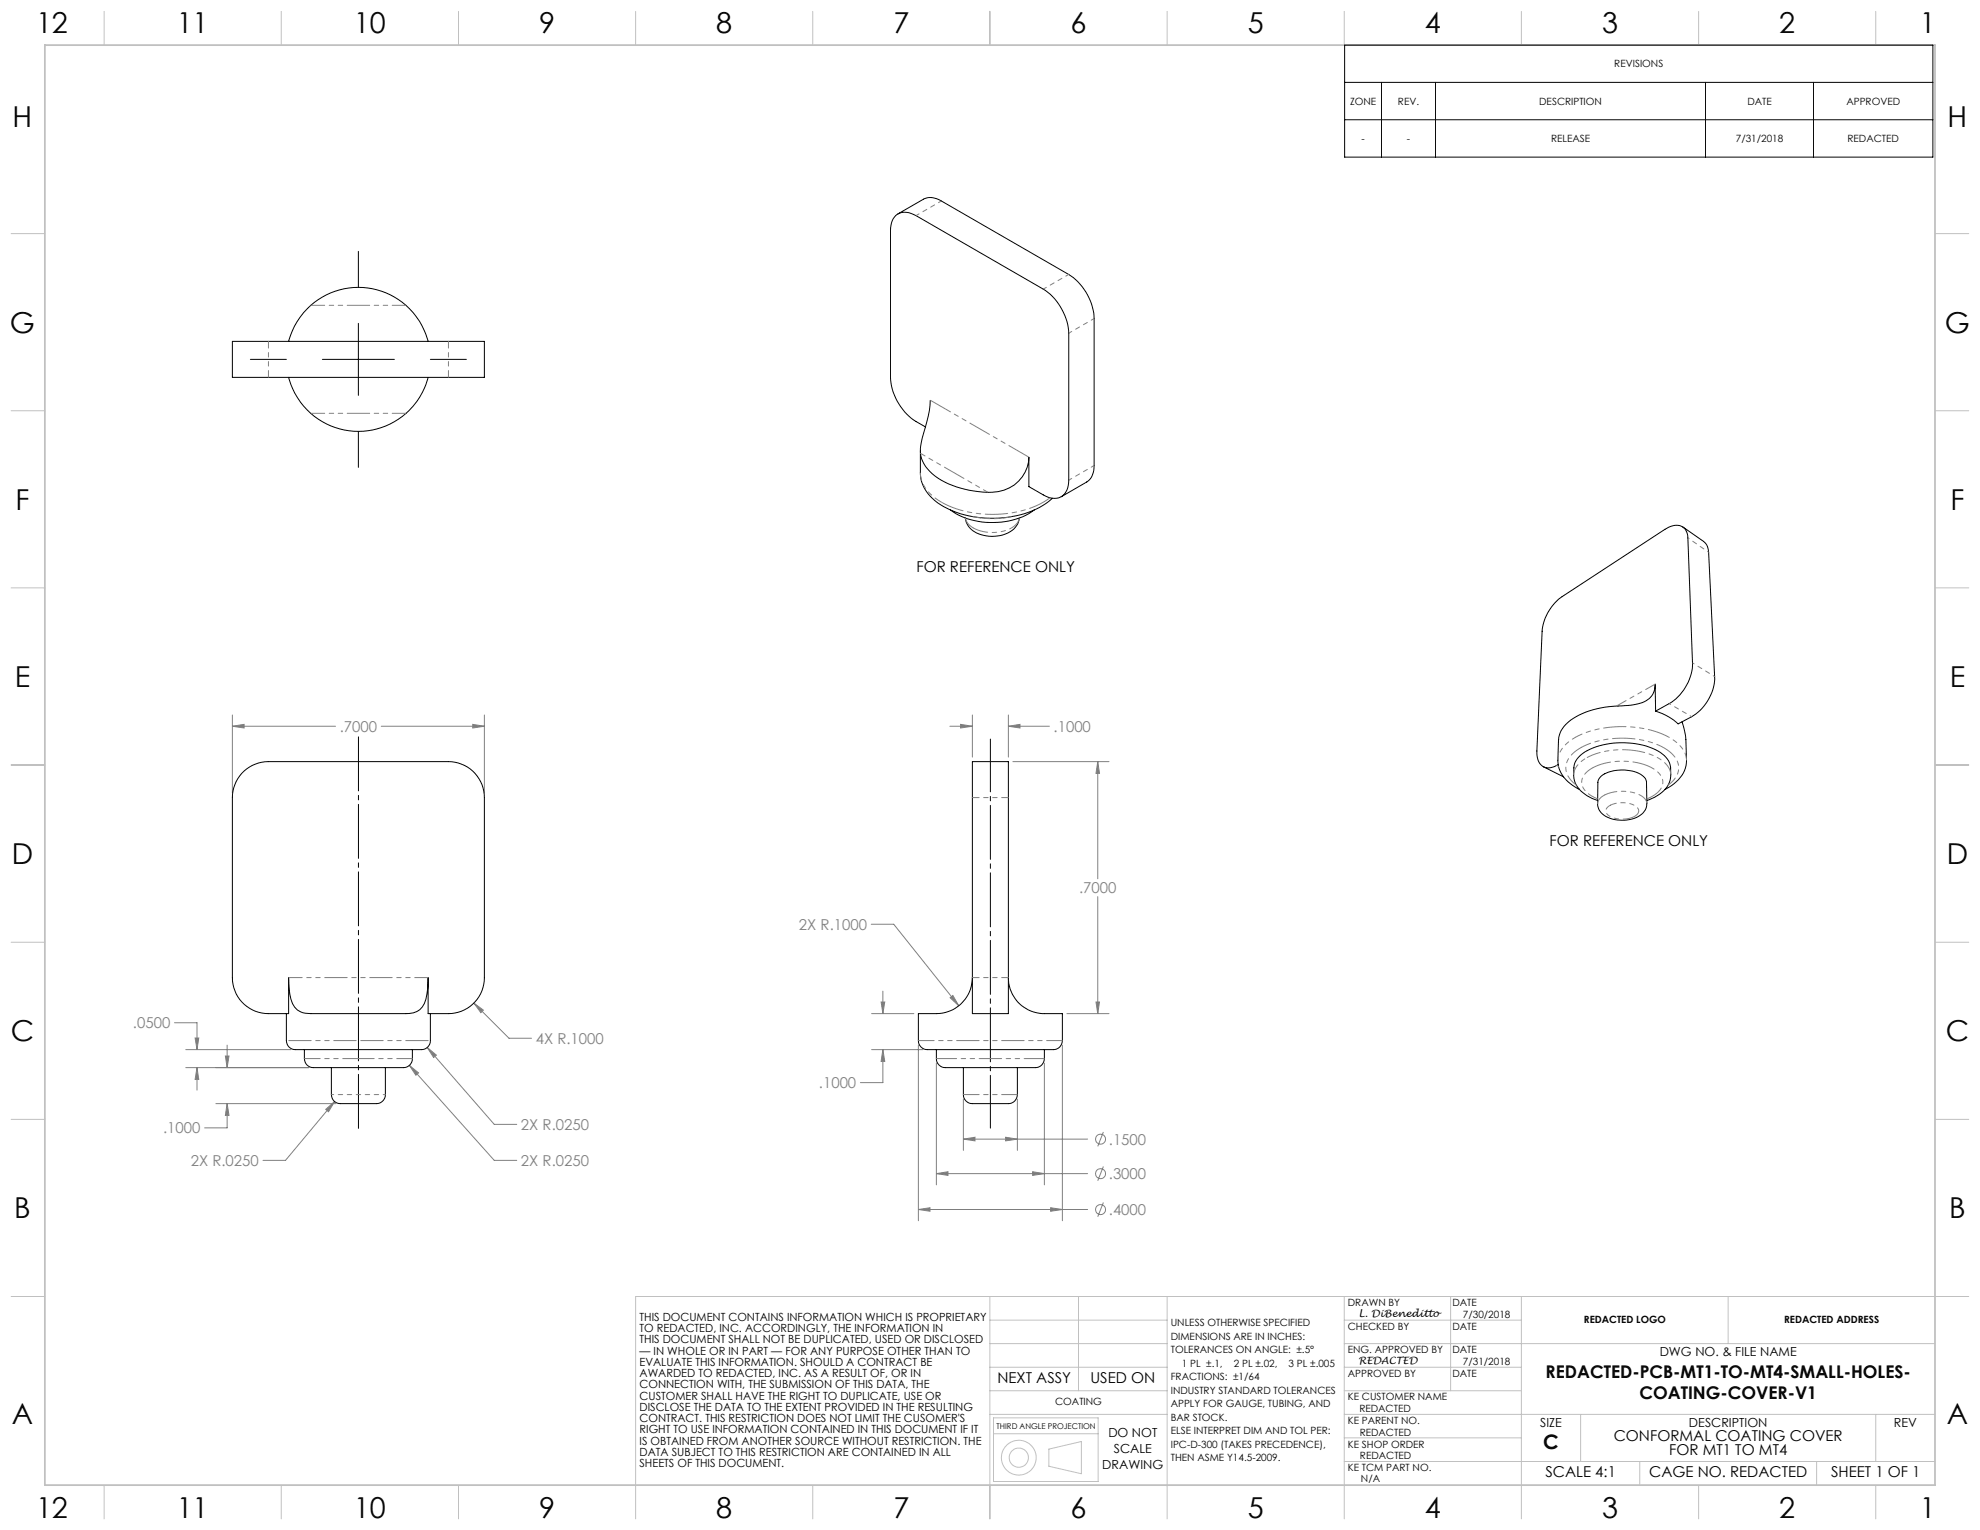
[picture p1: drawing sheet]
<svg xmlns="http://www.w3.org/2000/svg" width="559mm" height="432mm" viewBox="0 0 559 432" stroke-linecap="round" stroke-linejoin="round" font-family="sans-serif">
<g fill="none" stroke="#808080" stroke-width=".28">
<path d="M65.6 205l3.3-.6v1.1zM65.6 201.8v22M65.6 205h29.1M107.6 205h29.1M133.4 204.4l3.3 .6-3.3 .5zM136.7 201.8v22M268.1 205h6.3M271.1 204.4l3.3 .6-3.3 .5zM274.4 201.8v11.9M284.6 205l3.3-.6v1.1zM284.6 205h11.6M284.6 201.8v11.9"/>
<path d="M285.9 214.9h27.1M309.8 214.9l.5 3.4h-1zM309.8 214.9v33.1M309.8 253v33.1M245.9 260.8h6.3l18.4 23M249.2 279.7v6.4M49.2 288.6h6.4v7.6M52.4 296.2h29.7M55.1 292.9h1l-.5 3.3zM63.6 298h1l-.5 3.3zM64.1 295v6.3M120.6 295.6l2.6 2.2-.8 .6z"/>
<path d="M120.6 295.6l18.9 21.7h6.3M133.7 283.1l2.7 2-.7 .7zM133.7 283.1l10 9.9h6.3M246 296.2h14.5M246 286.1h11.9M248.7 282.8h1l-.5 3.3zM249.2 296.2l.5 3.3h-1zM249.2 296.2v9.3h-6.4M259.2 295v49.5M268.1 281.6l.8-.6 1.7 2.8zM299.8 295v49.5M301.1 286.1h11.9"/>
<path d="M309.3 282.8h1l-.5 3.3zM52.4 301.3h34.8M55.6 301.3l.5 3.3h-1zM55.6 301.3v6.4M60.9 311.5h33.9M64.1 311.5l.5 3.3h-1zM64.1 311.5v6.8h-6.4M91.9 313.1l2.5-2.2-1.7 2.9zM94.4 310.9l-13.8 16.6h-6.4M115.5 300.7l2.6 2.1-.7 .7zM115.5 300.7l24 26.8h6.3M264.3 300v34.4"/>
<path d="M271.9 310.2v14.5M287.1 310.2v14.5M294.7 300v34.4M311.4 319.5l-1.6 4M264.3 331.2l3.2-.5v1zM264.3 331.2h42.7M271.9 321.5l3.3-.5v1zM271.9 321.5h35.1M283.8 321l3.3 .5-3.3 .5zM291.4 330.7l3.3 .5-3.3 .5zM311.4 329.2l-1.6 4M311.4 339.4l-1.6 4"/>
<path d="M259.2 341.3l3.3-.4v.9zM259.2 341.3h47.8M296.5 340.9l3.3 .4-3.3 .5z"/>
<circle cx="310.6" cy="321.5" r="1.4"/>
<circle cx="310.6" cy="331.2" r="1.4"/>
<circle cx="310.6" cy="341.4" r="1.41"/>
</g>
<g fill="none" stroke="#c0c0c0" stroke-width=".28">
<path d="M29.4 3.2v9.5M79.4 3.2v9.5M129.4 3.2v9.5M179.4 3.2v9.5M229.4 3.2v9.5M279.4 3.2v9.5M329.4 3.2v9.5M379.4 3.2v9.5M429.4 3.2v9.5M479.4 3.2v9.5M529.4 3.2v9.5M3.1 65.9h9.6"/>
<path d="M546.1 65.9h9.5M3.1 115.9h9.6M546.1 115.9h9.5M3.1 165.9h9.6M546.1 165.9h9.5M3.1 215.9h9.6M546.1 215.9h9.5M3.1 265.9h9.6M546.1 265.9h9.5M3.1 315.9h9.6M546.1 315.9h9.5M3.1 365.9h9.6"/>
<path d="M279.4 365.9v53.2M279.4 379.2h50M279.4 372.6h50M304.4 365.9v26.6M329.4 365.9v53.2M379.4 365.9v62.8M379.4 379.2h166.7M379.4 372.6h50M409.4 365.9v26.6M429.4 365.9v53.2M487.7 365.9v13.3M555.6 365.9h-376.2v53.2"/>
<path d="M279.4 392.5h50M279.4 399.2h50M279.4 385.9h50M379.4 399.2h166.7M379.4 385.9h50M379.4 392.5h50M446.1 399.2v13.3M529.4 399.2v13.3M29.4 419.1v9.6M79.4 419.1v9.6M129.4 419.1v9.6M179.4 419.1v9.6"/>
<path d="M229.4 419.1v9.6M279.4 419.1v9.6M280.4 404.6h29.5M280.4 400.2h29.5v17.9h-29.5zM296 409l9.2-2.2v9.1l-9.2-2.1zM329.4 419.1v9.6M379.4 405.8h50M379.4 412.5h166.7M429.4 419.1v9.6M462.8 412.5v6.6M479.4 419.1v9.6M512.7 412.5v6.6"/>
<path d="M529.4 419.1v9.6"/>
<circle cx="287.5" cy="411.4" r="4.9"/>
<circle cx="287.5" cy="411.4" r="2.71"/>
</g>
<path d="M101.2 207.9v110.6" fill="none" stroke="#000" stroke-width=".28" stroke-dasharray="15.2 1.3 1.3 1.3"/>
<path d="M279.5 208.6v109.8" fill="none" stroke="#000" stroke-width=".28" stroke-dasharray="15.2 1.3 1.3 1.3" stroke-dashoffset=".3"/>
<path d="M12.7 12.7h533.4v406.4h-533.4z" fill="none" stroke="#c0c0c0" stroke-width=".5"/>
<g fill="none" stroke="#000" stroke-width=".28">
<path d="M379.5 12.7h166v31.6h-166zM379.5 23.2h166M379.5 33.8h166M389.9 23.2v21.1M405.1 23.2v21.1M481.3 23.2v21.1M511.8 23.2v21.1M101.1 70.9v10.2M101.1 91.3v20.3M70.7 101.4h10.1M91 101.4h20.3M121.5 101.4h10.1"/>
<path d="M101.1 121.7v10.2"/>
</g>
<path d="M65.6 205l3.3-.6v1.1zM133.4 204.4l3.3 .6-3.3 .5zM133.7 283.1l2 2.7 .7-.7zM120.6 295.6l1.8 2.8 .8-.6zM115.5 300.7l1.9 2.8 .7-.7zM91.9 313.1l.8 .7 1.7-2.9zM55.1 292.9h1l-.5 3.3zM55.6 301.3l.5 3.3h-1zM63.6 298h1l-.5 3.3zM64.1 311.5l.5 3.3h-1zM271.9 321.5l3.3-.5v1zM283.8 321l3.3 .5-3.3 .5zM264.3 331.2l3.2-.5v1zM291.4 330.7l3.3 .5-3.3 .5zM259.2 341.3l3.3-.4v.9zM296.5 340.9l3.3 .4-3.3 .5zM271.1 204.4l3.3 .6-3.3 .5zM284.6 205l3.3-.6v1.1zM268.1 281.6l2.5 2.2-1.7-2.8zM309.8 214.9l.5 3.4h-1zM309.3 282.8h1l-.5 3.3zM248.7 282.8h1l-.5 3.3zM249.2 296.2l.5 3.3h-1z" fill="#808080"/>
<g fill="none" stroke="#000" stroke-width=".28">
<path d="M253.4 60.4l7.2-4.2a4.8 4.8 0 0 1 5.1 .5l35.9 20.8a15.7 15.7 0 0 1 7.2 12.4v41.5a5.3 5.3 0 0 1-2.1 4.6l-7.2 4.2M65.6 96.3h71.1v10.2h-71.1zM81.5 96.3a20.3 20.3 0 0 1 19.6-15.2 20.3 20.3 0 0 1 19.7 15.2M81.5 106.5a20.3 20.3 0 0 0 19.6 15.2 20.3 20.3 0 0 0 19.7-15.2M262.5 113a61.6 61.6 0 0 1-2.5 12.1 8.7 8.7 0 0 0 3.9 9.3 27 27 0 0 0 17.8 4.3 10.2 10.2 0 0 0 8.7-9.7v8.3l4 2.4a4.3 4.3 0 0 0 6.7-1.4l.5-2.8v-41.4a16.1 16.1 0 0 0-7.2-12.5l-35.9-20.7a4.6 4.6 0 0 0-6.1 .4l-.8 1.6-.3 2.1v41.5a15.9 15.9 0 0 0 7.2 12.5l2.7 1.5M259.8 127.2v6.3a11.4 11.4 0 0 0 6.9 9.7 29.9 29.9 0 0 0 28.5-1.1l1.8-1.5M268.3 143.9a21.5 21.5 0 0 0 23.6 0M272.5 146.2a6.1 6.1 0 0 0 5.9 5 8.5 8.5 0 0 0 8.8-3.4l.5-1.6M474.9 148.7l5.9 4.1 .9 1 .3 1 1.9 36.2a13.4 13.4 0 0 1-6.5 11.3l-3.8 2a16.3 16.3 0 0 0-6.3-3.6M68.2 218.3a10.2 10.2 0 0 1 7.5-3.4h50.8a10.2 10.2 0 0 1 10.2 10.2v50.8a10.2 10.2 0 0 1-10.2 10.2h-5.7v-10.2v1.7a10.1 10.1 0 0 1-2.3 7.3 9.4 9.4 0 0 1-6 1.2h-23.8a5.6 5.6 0 0 1-6.2-2.9 18.5 18.5 0 0 1-1-7.3v10.2h-5.8a10.2 10.2 0 0 1-10.1-10.2v-50.8a10.5 10.5 0 0 1 2.6-6.8zM435.6 216.4l5.7 2.9M439.8 208.8l-.1 5.7a9.3 9.3 0 0 0 6.1 8.3"/>
<path d="M467.3 200.7l-.2-7.6a5.3 5.3 0 0 1-4.9 5.5l-3.6 .5a25.4 25.4 0 0 0-16 4.7 6.7 6.7 0 0 0-2.7 5M467.3 200.7l3.8-2.1a13.9 13.9 0 0 0 6.6-11.5l-1.3-35.3a3.4 3.4 0 0 0-1.7-3.2 3.4 3.4 0 0 0-3.7 .2l-30.1 19.6a13.7 13.7 0 0 0-5.7 9.8l-1.5 33.7a4.2 4.2 0 0 0 2.5 4.7h1.5l2.1-.8M474.7 203.7l1 3.9 .3 6.9a9.2 9.2 0 0 1-5.9 8.2l-.2 .1M450.9 225.9a9.1 9.1 0 0 1-6.7-6.1v-3.1a6.4 6.4 0 0 1 4.5-5.2 22.8 22.8 0 0 1 19.9 .8 5.9 5.9 0 0 1 2.9 4.4v2a7.1 7.1 0 0 1-4.5 6.3l-2.3 .9M464.7 226.8a4.7 4.7 0 0 1-4.2 4.4 8.4 8.4 0 0 1-9.2-2.6l-.4-1.3 .1-6.5a3.7 3.7 0 0 1 3.1-2.9 11.2 11.2 0 0 1 9.7 1.2l.6 .8 .3 .7 .1 6.2M274.4 275.9a10.4 10.4 0 0 1-11.8 10.2h-3.4v7.6a2.8 2.8 0 0 0 3.6 2.5h33.8a2.69 2.69 0 0 0 3.2-2.5v-7.6h-2.7a11 11 0 0 1-11.4-5.5 9.3 9.3 0 0 1-1.1-4.7M274.4 275.9v-61h10.2v61M274.4 275.9v10.2h10.2v-10.2M80.8 286.1v7.6a2.76 2.76 0 0 0 3.4 2.5h33.8a2.73 2.73 0 0 0 3.5-2.5v-7.6M85.9 296.2v2.6a2.83 2.83 0 0 0 3.6 2.5h23.7a2.65 2.65 0 0 0 3.2-2.5v-2.6M264.3 296.2v2.6a2.8 2.8 0 0 0 3.6 2.5h23.6a2.69 2.69 0 0 0 3.2-2.5v-2.6M93.5 301.3v7.6a3.1 3.1 0 0 0 4 2.6h8.1a2.65 2.65 0 0 0 3.2-2.6v-7.6"/>
<path d="M271.9 301.3v7.6a3.1 3.1 0 0 0 4 2.6h8a2.69 2.69 0 0 0 3.2-2.6v-7.6"/>
</g>
<path d="M80.8 293.7h20.4M101.2 293.7h20.3" fill="none" stroke="#808080" stroke-width=".28" stroke-dasharray="6.3 1.3 1.3 1.3 1.3 1.3" stroke-dashoffset="-.6"/>
<path d="M81.5 275.9h39.3" fill="none" stroke="#808080" stroke-width=".28" stroke-dasharray="6.3 1.3 1.3 1.3 1.3 1.3" stroke-dashoffset="2.6"/>
<path d="M85.9 298.8h15.3M101.2 298.8h15.2M259.2 293.7h40.6M271.9 308.9h15.2" fill="none" stroke="#808080" stroke-width=".28" stroke-dasharray="6.3 1.3 1.3 1.3 1.3 1.3" stroke-dashoffset="1.9"/>
<path d="M93.5 308.9h7.7M101.2 308.9h7.6" fill="none" stroke="#808080" stroke-width=".28" stroke-dasharray="6.3 1.3 1.3 1.3 1.3 1.3" stroke-dashoffset="5.7"/>
<path d="M75.8 96.3v10.2M126.6 106.5v-10.2M284.6 225.1h-10.2M274.4 275.9h10.2" fill="none" stroke="#808080" stroke-width=".28" stroke-dasharray="6.3 1.3 1.3 1.3 1.3 1.3" stroke-dashoffset="4.4"/>
<path d="M264.3 298.8h30.5" fill="none" stroke="#808080" stroke-width=".28" stroke-dasharray="6.3 1.3 1.3 1.3 1.3 1.3" stroke-dashoffset=".6"/>
<path d="M87.7 86.2h26.9M114.6 116.7h-26.9M447.9 213.8a22.9 22.9 0 0 1 20.7 .5 5.7 5.7 0 0 1 2.9 4.3" fill="none" stroke="#808080" stroke-width=".28" stroke-dasharray="6.3 1.3 1.3 1.3 1.3 1.3" stroke-dashoffset="2.4"/>
<path d="M262.6 113l27.8 16M265.7 141.7a31.5 31.5 0 0 0 29.7-.5l1-.7" fill="none" stroke="#808080" stroke-width=".28" stroke-dasharray="6.3 1.3 1.3 1.3 1.3 1.3" stroke-dashoffset="-.2"/>
<path d="M265.7 56.7l-7.2 4.2M294.4 81.6l7.2-4.2M308.8 89.9l-7.2 4.1M301.6 135.5l7.2-4.1" fill="none" stroke="#808080" stroke-width=".28" stroke-dasharray="6.3 1.3 1.3 1.3 1.3 1.3" stroke-dashoffset="5.4"/>
<path d="M259.8 133.4a10.2 10.2 0 0 0 5.9 8.3" fill="none" stroke="#808080" stroke-width=".28" stroke-dasharray="6.3 1.3 1.3 1.3 1.3 1.3" stroke-dashoffset="4.2"/>
<path d="M278.8 138.9l-19-10.9" fill="none" stroke="#808080" stroke-width=".28" stroke-dasharray="6.3 1.3 1.3 1.3 1.3 1.3" stroke-dashoffset="4.9"/>
<path d="M274.6 145.8a25.8 25.8 0 0 0 10.8 0" fill="none" stroke="#808080" stroke-width=".28" stroke-dasharray="6.3 1.3 1.3 1.3 1.3 1.3" stroke-dashoffset="4.1"/>
<path d="M274.7 149a11.3 11.3 0 0 0 12-.9l.7-.9 .3-1" fill="none" stroke="#808080" stroke-width=".28" stroke-dasharray="6.3 1.3 1.3 1.3 1.3 1.3" stroke-dashoffset="2.1"/>
<path d="M272.5 146.2l.7 1.6 1.5 1.2M439.3 216l.6 .3M450.9 226.8a2.96 2.96 0 0 1 2-2.4" fill="none" stroke="#808080" stroke-width=".28" stroke-dasharray="6.3 1.3 1.3 1.3 1.3 1.3"/>
<path d="M444.7 208.1a30.1 30.1 0 0 1 27.1 .5 7.8 7.8 0 0 1 4.2 5.9" fill="none" stroke="#808080" stroke-width=".28" stroke-dasharray="6.3 1.3 1.3 1.3 1.3 1.3" stroke-dashoffset="4.3"/>
<path d="M439.7 214.5a8.1 8.1 0 0 1 5-6.4" fill="none" stroke="#808080" stroke-width=".28" stroke-dasharray="6.3 1.3 1.3 1.3 1.3 1.3" stroke-dashoffset="5.3"/>
<path d="M446.3 210.9a6.7 6.7 0 0 0-4.3 6.5 6.8 6.8 0 0 0 2.9 4.2M452.9 224.4a11.5 11.5 0 0 1 11 .7l.6 .7 .3 1" fill="none" stroke="#808080" stroke-width=".28" stroke-dasharray="6.3 1.3 1.3 1.3 1.3 1.3" stroke-dashoffset="2.8"/>
<path d="M470.8 221.6a5.4 5.4 0 0 0 1.9-7.9 17 17 0 0 0-11.7-5.2 26.1 26.1 0 0 0-14.7 2.4" fill="none" stroke="#808080" stroke-width=".28" stroke-dasharray="6.3 1.3 1.3 1.3 1.3 1.3" stroke-dashoffset="3.5"/>
<path d="M444.1 218.6a6.1 6.1 0 0 1 3.8-4.8" fill="none" stroke="#808080" stroke-width=".28" stroke-dasharray="6.3 1.3 1.3 1.3 1.3 1.3" stroke-dashoffset="3.2"/>
<path d="M456.2 199.3l10.9-6.2M449.6 216.6a4.6 4.6 0 0 0-3.1 5 6.9 6.9 0 0 0 4.4 3.9" fill="none" stroke="#808080" stroke-width=".28" stroke-dasharray="6.3 1.3 1.3 1.3 1.3 1.3" stroke-dashoffset="3.3"/>
<path d="M464.8 225.5a5.9 5.9 0 0 0 4.5-4.8 5.6 5.6 0 0 0-3.9-4.4 19.9 19.9 0 0 0-15.8 .3" fill="none" stroke="#808080" stroke-width=".28" stroke-dasharray="6.3 1.3 1.3 1.3 1.3 1.3" stroke-dashoffset="1.2"/>
<path d="M477.7 187.1l6.2 3.9M477.4 202.3l-6.3-3.7" fill="none" stroke="#808080" stroke-width=".28" stroke-dasharray="6.3 1.3 1.3 1.3 1.3 1.3" stroke-dashoffset="5.9"/>
<path d="M454.5 227.2a1.67 1.67 0 0 0-1.3 1.7 1.67 1.67 0 0 0 1.4 1.6 7.5 7.5 0 0 0 7.5-.7 1.57 1.57 0 0 0-1-2.6 8.3 8.3 0 0 0-6.6 0" fill="none" stroke="#808080" stroke-width=".28" stroke-dasharray="6.3 1.3 1.3 1.3 1.3 1.3" stroke-dashoffset="4.6"/>
<path d="M482.2 155.9l-5.8-4.1" fill="none" stroke="#808080" stroke-width=".28" stroke-dasharray="6.3 1.3 1.3 1.3 1.3 1.3" stroke-dashoffset="6"/>
<g font-size="8.1">
<text x="10.2" y="9.3">12</text>
<text x="49.9" y="9.3">11</text>
<text x="99.9" y="9.3">10</text>
<text x="152.1" y="9.3">9</text>
<text x="202.1" y="9.3">8</text>
<text x="252.1" y="9.3">7</text>
<text x="302.1" y="9.3">6</text>
<text x="352.1" y="9.3">5</text>
<text x="402.1" y="9.3">4</text>
<text x="452.1" y="9.3">3</text>
<text x="502.1" y="9.3">2</text>
<text x="541.8" y="9.3">1</text>
<text x="3.5" y="35.9">H</text>
<text x="549.6" y="35.9">H</text>
<text x="2.8" y="93.9">G</text>
<text x="548.9" y="93.9">G</text>
<text x="4.4" y="143.9">F</text>
<text x="550.5" y="143.9">F</text>
<text x="4.1" y="193.9">E</text>
<text x="550.2" y="193.9">E</text>
<text x="3.3" y="243.9">D</text>
<text x="549.4" y="243.9">D</text>
<text x="3" y="293.9">C</text>
<text x="549.1" y="293.9">C</text>
<text x="4" y="343.9">B</text>
<text x="550.1" y="343.9">B</text>
<text x="3.3" y="401.8">A</text>
<text x="549.4" y="401.8">A</text>
<text x="10.2" y="428.4">12</text>
<text x="49.9" y="428.4">11</text>
<text x="99.9" y="428.4">10</text>
<text x="152.1" y="428.4">9</text>
<text x="202.1" y="428.4">8</text>
<text x="252.1" y="428.4">7</text>
<text x="302.1" y="428.4">6</text>
<text x="352.1" y="428.4">5</text>
<text x="402.1" y="428.4">4</text>
<text x="452.1" y="428.4">3</text>
<text x="502.1" y="428.4">2</text>
<text x="541.8" y="428.4">1</text>
</g>
<text font-size="5.6" x="435.6" y="409">C</text>
<g font-size="4.9">
<text x="436.2" y="389">REDACTED-PCB-MT1-TO-MT4-SMALL-HOLES-</text>
<text x="462.7" y="394.9">COATING-COVER-V1</text>
</g>
<g font-size="4.2">
<text x="258.6" y="161.4">FOR REFERENCE ONLY</text>
<text x="437.3" y="238.8">FOR REFERENCE ONLY</text>
<text x="281.5" y="390.4">NEXT ASSY</text>
<text x="307.8" y="390.4">USED ON</text>
<text x="455.4" y="406.5">CONFORMAL COATING COVER</text>
<text x="471.1" y="410.7">FOR MT1 TO MT4</text>
<text x="436.1" y="417">SCALE 4:1</text>
<text x="465.4" y="417">CAGE NO. REDACTED</text>
<text x="516.8" y="417">SHEET 1 OF 1</text>
</g>
<g font-size="4.2" fill="#808080">
<text x="95.9" y="206.5">.7000</text>
<text x="297.3" y="206.5">.1000</text>
<text x="304.6" y="252.1">.7000</text>
<text x="225.5" y="262.4">2X R.1000</text>
<text x="37.5" y="290.2">.0500</text>
<text x="151.2" y="294.6">4X R.1000</text>
<text x="231.1" y="307.1">.1000</text>
<text x="46.1" y="319.9">.1000</text>
<text x="147" y="318.9">2X R.0250</text>
<text x="312.9" y="323">.1500</text>
<text x="53.8" y="329.1">2X R.0250</text>
<text x="147" y="329.1">2X R.0250</text>
<text x="312.9" y="332.8">.3000</text>
<text x="312.9" y="342.9">.4000</text>
</g>
<g font-size="3.5">
<text x="468.4" y="382.7">DWG NO. &amp; FILE NAME</text>
<text x="312.8" y="405.6">DO NOT</text>
<text x="434.7" y="402.7">SIZE</text>
<text x="476.7" y="402.7">DESCRIPTION</text>
<text x="534.5" y="402.7">REV</text>
<text x="314.3" y="410.1">SCALE</text>
<text x="311.1" y="414.6">DRAWING</text>
</g>
<g font-size="3.2">
<text x="180.5" y="372.8">THIS DOCUMENT CONTAINS INFORMATION WHICH IS PROPRIETARY</text>
<text x="180.5" y="376">TO REDACTED, INC. ACCORDINGLY, THE INFORMATION IN</text>
<text x="180.5" y="379.1">THIS DOCUMENT SHALL NOT BE DUPLICATED, USED OR DISCLOSED</text>
<text x="180.5" y="382.3">— IN WHOLE OR IN PART — FOR ANY PURPOSE OTHER THAN TO</text>
<text x="180.5" y="385.5">EVALUATE THIS INFORMATION. SHOULD A CONTRACT BE</text>
<text x="180.5" y="388.7">AWARDED TO REDACTED, INC. AS A RESULT OF, OR IN</text>
<text x="180.5" y="391.8">CONNECTION WITH, THE SUBMISSION OF THIS DATA, THE</text>
<text x="180.5" y="395">CUSTOMER SHALL HAVE THE RIGHT TO DUPLICATE, USE OR</text>
<text x="180.5" y="398.2">DISCLOSE THE DATA TO THE EXTENT PROVIDED IN THE RESULTING</text>
<text x="180.5" y="401.4">CONTRACT. THIS RESTRICTION DOES NOT LIMIT THE CUSOMER'S</text>
<text x="180.5" y="404.5">RIGHT TO USE INFORMATION CONTAINED IN THIS DOCUMENT IF IT</text>
<text x="180.5" y="407.7">IS OBTAINED FROM ANOTHER SOURCE WITHOUT RESTRICTION. THE</text>
<text x="180.5" y="410.9">DATA SUBJECT TO THIS RESTRICTION ARE CONTAINED IN ALL</text>
<text x="180.5" y="414.1">SHEETS OF THIS DOCUMENT.</text>
</g>
<g font-size="2.8">
<text x="455.6" y="19">REVISIONS</text>
<text x="381" y="29.6">ZONE</text>
<text x="394.5" y="29.6">REV.</text>
<text x="434.4" y="29.6">DESCRIPTION</text>
<text x="493.1" y="29.6">DATE</text>
<text x="521.1" y="29.6">APPROVED</text>
<text x="384.2" y="40.1">-</text>
<text x="397.1" y="40.1">-</text>
<text x="437.7" y="40.1">RELEASE</text>
<text x="489.9" y="40.1">7/31/2018</text>
<text x="521.4" y="40.1">REDACTED</text>
<text x="380.4" y="368.6">DRAWN BY</text>
<text x="383.4" y="371.7">L. DiBeneditto</text>
<text x="409.9" y="368.6">DATE</text>
<text x="412.9" y="372">7/30/2018</text>
<text x="330.4" y="374.2">UNLESS OTHERWISE SPECIFIED</text>
<text x="380.4" y="375.3">CHECKED BY</text>
<text x="409.9" y="375.3">DATE</text>
<text x="447" y="373.4">REDACTED LOGO</text>
<text x="503.5" y="373.4">REDACTED ADDRESS</text>
<text x="330.4" y="378.1">DIMENSIONS ARE IN INCHES:</text>
<text x="330.4" y="381.9">TOLERANCES ON ANGLE: ±.5°</text>
<text x="380.4" y="381.9">ENG. APPROVED BY</text>
<text x="409.9" y="381.9">DATE</text>
<text x="330.4" y="389.5">FRACTIONS: ±1/64</text>
<text x="333.5" y="385.7">1 PL ±.1,</text>
<text x="348.2" y="385.7">2 PL ±.02,</text>
<text x="363.7" y="385.7">3 PL ±.005</text>
<text x="380.4" y="388.6">APPROVED BY</text>
<text x="383.4" y="385">REDACTED</text>
<text x="409.9" y="388.6">DATE</text>
<text x="412.9" y="385.1">7/31/2018</text>
<text x="330.4" y="393.4">INDUSTRY STANDARD TOLERANCES</text>
<text x="380.4" y="395.2">KE CUSTOMER NAME</text>
<text x="297.8" y="396.6">COATING</text>
<text x="330.4" y="397.2">APPLY FOR GAUGE, TUBING, AND</text>
<text x="330.4" y="401">BAR STOCK.</text>
<text x="380.4" y="401.9">KE PARENT NO.</text>
<text x="383.6" y="398.6">REDACTED</text>
<text x="330.4" y="404.8">ELSE INTERPRET DIM AND TOL PER:</text>
<text x="383.7" y="405.2">REDACTED</text>
<text x="330.4" y="408.6">IPC-D-300 (TAKES PRECEDENCE),</text>
<text x="330.4" y="412.5">THEN ASME Y14.5-2009.</text>
<text x="380.4" y="408.5">KE SHOP ORDER</text>
<text x="383.8" y="411.9">REDACTED</text>
<text x="380.4" y="415.2">KE TCM PART NO.</text>
<text x="384.1" y="418.4">N/A</text>
</g>
<text font-size="2.2" x="281.3" y="403.3">THIRD ANGLE PROJECTION</text>
</svg>
